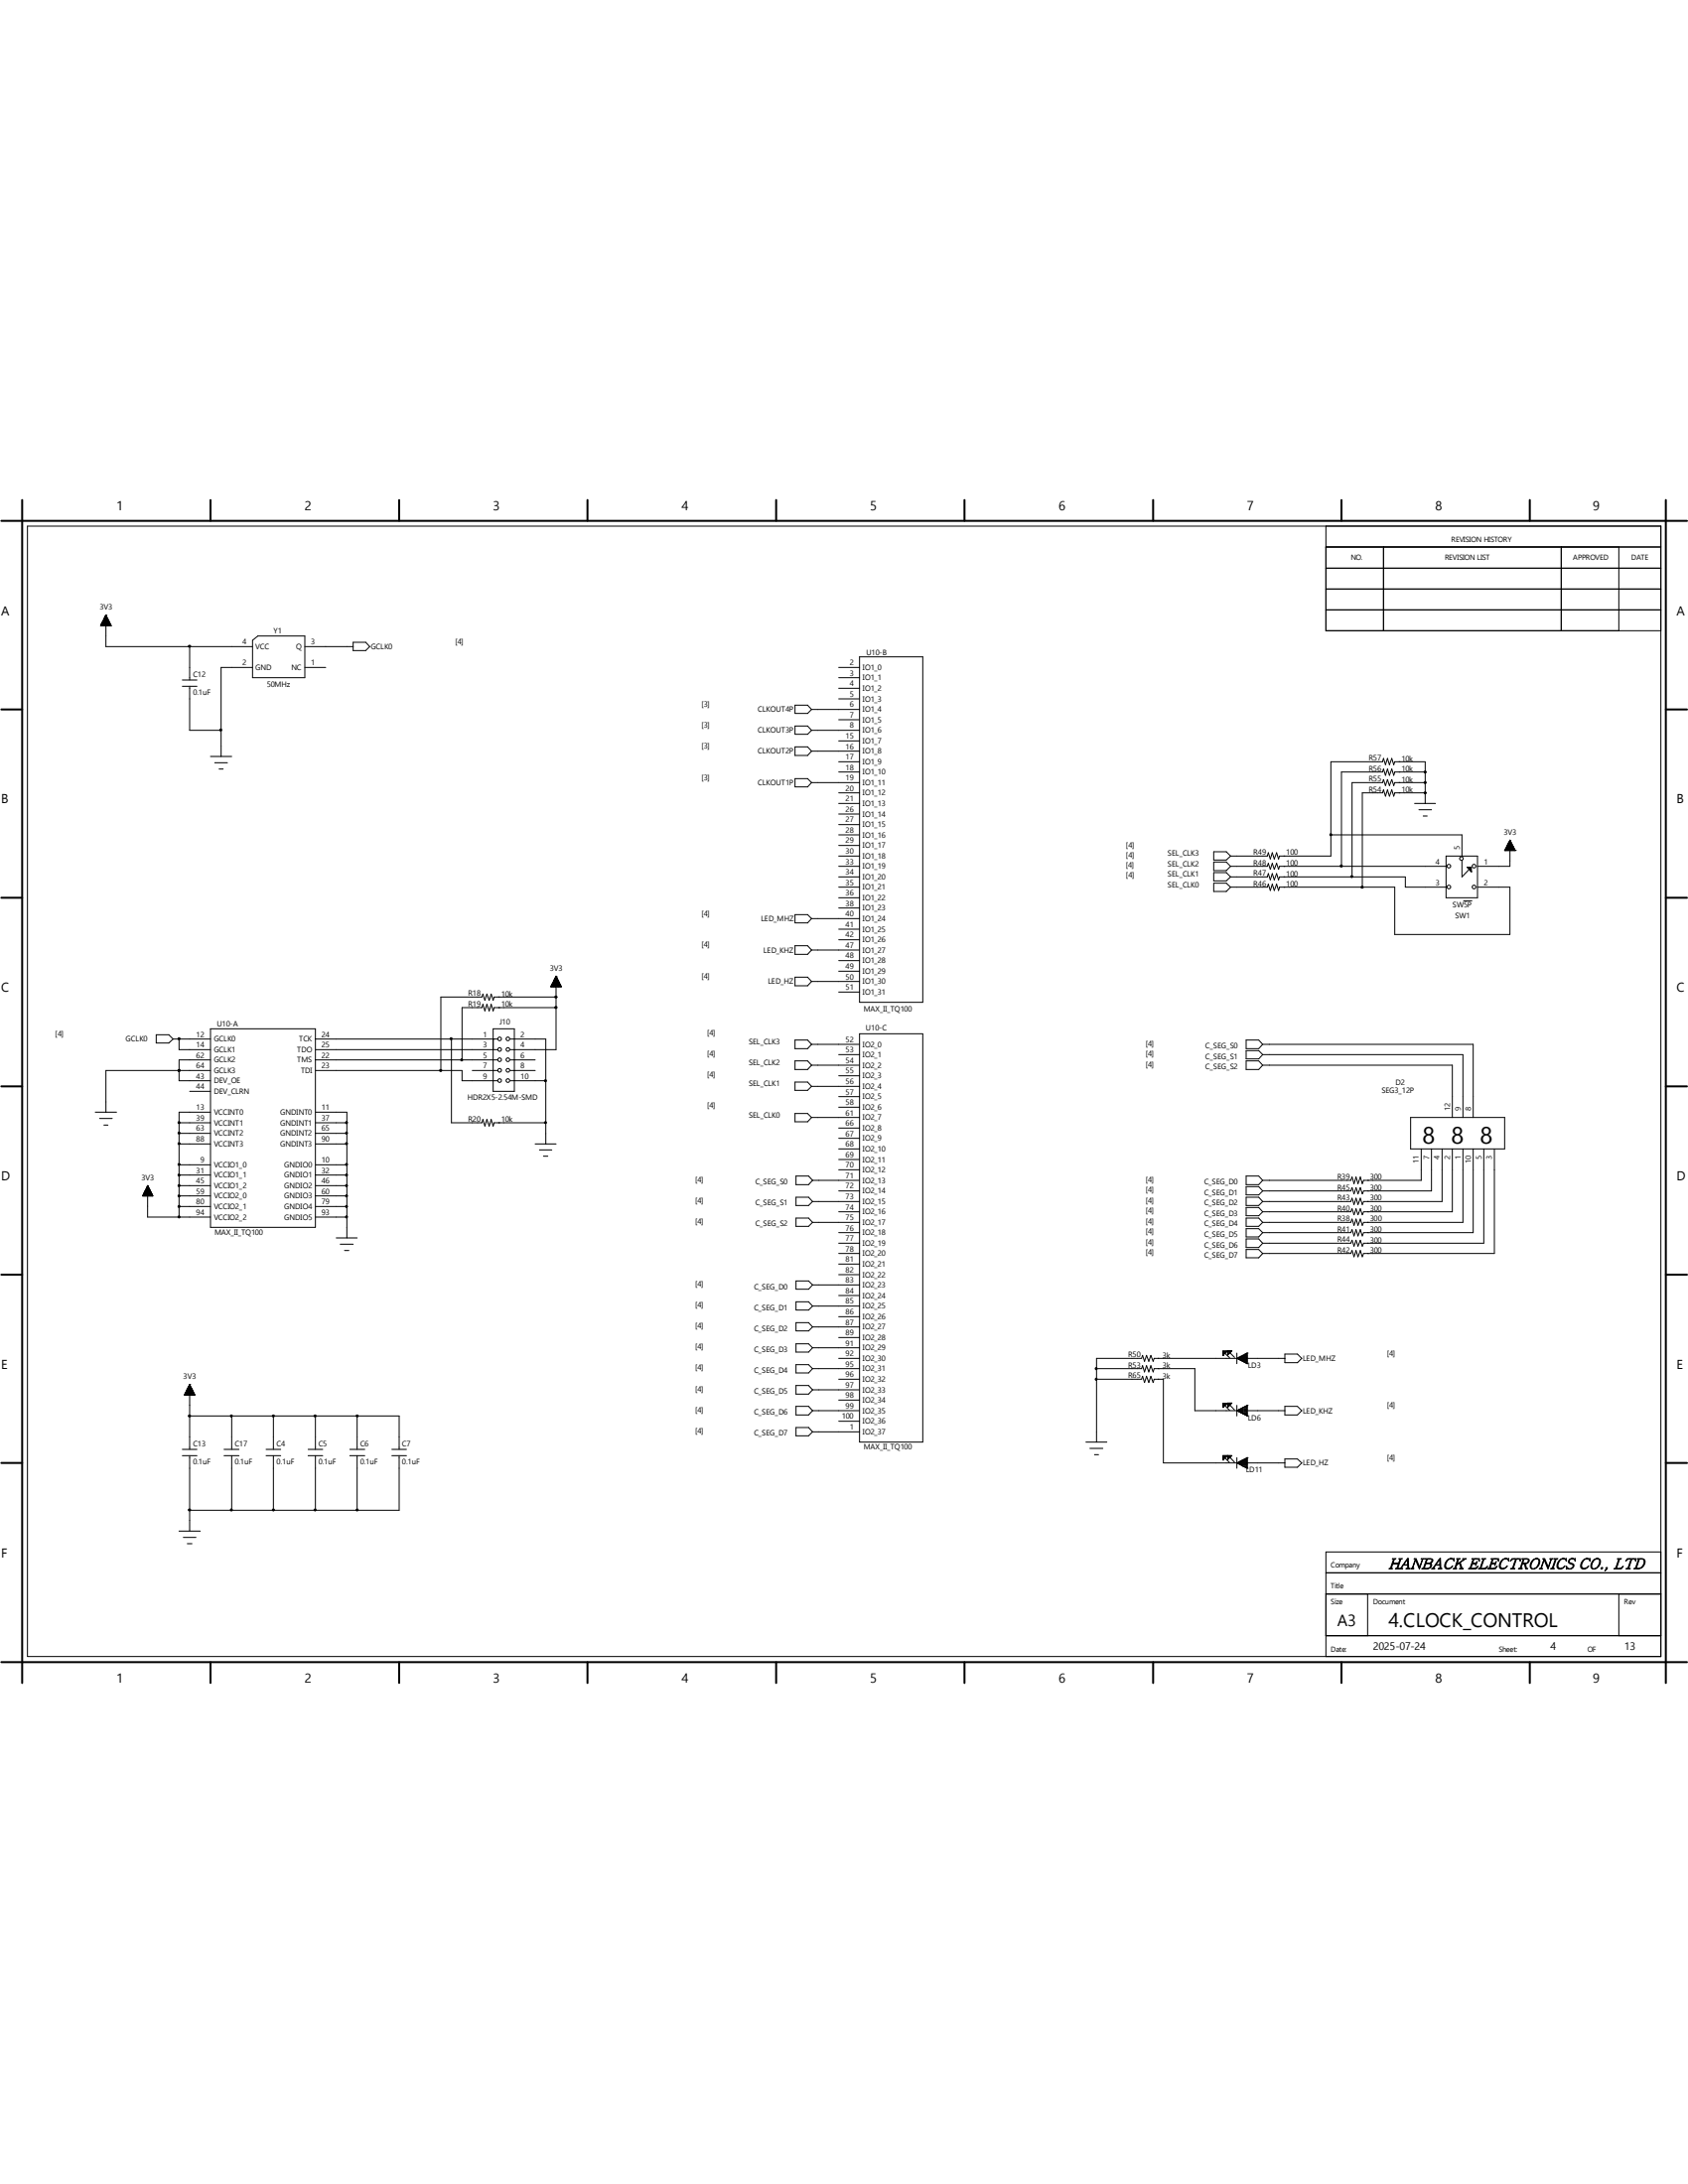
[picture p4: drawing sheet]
<svg xmlns="http://www.w3.org/2000/svg" width="216mm" height="279mm" viewBox="0 0 216 279" stroke-linecap="round" stroke-linejoin="round" font-family="sans-serif">
<g fill="none" stroke="#000" stroke-width=".25">
<path d="M.2 66.6h215.6M2.8 64v151.3M26.9 64v2.6M51.1 64v2.6M75.1 64v2.6M99.3 64v2.6M123.4 64v2.6M147.5 64v2.6M171.6 64v2.6M195.7 64v2.6M213.1 64v151.3M.2 90.8h2.6"/>
<path d="M213.1 90.8h2.7M.2 114.9h2.6M213.1 114.9h2.7M.2 139h2.6M213.1 139h2.7M.2 163.1h2.6M213.1 163.1h2.7M.2 187.2h2.6M213.1 187.2h2.7M.2 212.6h215.6M26.9 212.6v2.7M51.1 212.6v2.7"/>
<path d="M75.1 212.6v2.7M99.3 212.6v2.7M123.4 212.6v2.7M147.5 212.6v2.7M171.6 212.6v2.7M195.7 212.6v2.7"/>
</g>
<g fill="none" stroke="#000" stroke-width=".13">
<path d="M3.5 67.3h208.9v144.6h-208.9zM12.9 79.9h1.2M13 79.8h1.1M13 79.8h1.1v.3M13 79.7v.4M13 79.7h1.1M13 79.7h1v.4M13 79.6v.5M13.1 79.6h.9M13.1 79.5h.8M13.2 79.5h.7v.6M13.2 79.4v.7"/>
<path d="M13.2 79.4h.7M13.3 79.3h.6v.8M13.3 79.2h.5v.9M13.3 79.1h.5v1M13.3 79.1v1M13.4 79.1h.4M13.4 79h.3v1.1M13.4 79v1.1M13.4 79h.3M13.4 78.9h.2v1.2M13.4 78.8v1.3M13.5 78.8h.1"/>
<path d="M13.5 78.8h.1v1.3M13.5 78.7h.1M13.5 78.7v4h18.8M13.5 78.7l.7 1.4h-1.3zM13.5 78.7v1.4M13.8 79.2h-.5v.9M13.8 79.3h-.5v.8M169.6 67.3v13.4h42.8M169.6 70h42.8M169.6 78h42.8M169.6 75.4h42.8M169.6 72.7h42.8"/>
<path d="M177 70v10.7M199.7 70v10.7M207.1 70v10.7M12.9 80.1v-.1h1.3v.1M13 80.1v-.3h1.1v.3M13.1 80.1v-.6h.9v.6M23.3 87h1.9M23.3 87.8h1.9M24.3 87.8v5.6h4M24.3 82.7v4.3M26.9 96.8h2.7M27.5 97.6h1.6"/>
<path d="M28 98.4h.5M32.3 85.4h-4v11.4M32.3 81.9l.7-.5h6v5.3h-6.7zM39 85.4h2.7M39 82.7h6.2M45.2 82.2h1.6l.5 .5-.5 .5h-1.6zM101.7 90.2h1.6l.5 .6-.5 .5h-1.6zM101.7 92.9h1.6l.5 .5-.5 .5h-1.6zM101.7 95.5h1.6l.5 .6-.5 .5h-1.6zM101.7 99.6h1.6l.5 .5-.5 .6h-1.6zM103.8 90.8h6.1M103.8 93.4h6.1"/>
<path d="M103.8 96.1h6.1M107.3 85.4h2.6M107.3 86.7h2.6M107.3 88.1h2.6M107.3 89.4h2.6M107.3 92.1h2.6M107.3 94.8h2.6M107.3 97.5h2.6M107.3 98.8h2.6M109.9 84h8.1v44.2h-8.1zM182.3 98.8h-3.9l-.1 .4-.3-.8-.3 .8-.2-.8-.3 .8-.2-.8-.2 .4h-5.2v12M101.7 117h1.6l.5 .5-.5 .6h-1.6z"/>
<path d="M103.8 100.1h6.1M103.8 117.5h6.1M107.3 114.9h2.6M107.3 109.5h2.6M107.3 110.8h2.6M107.3 113.5h2.6M107.3 101.4h2.6M107.3 102.8h2.6M107.3 104.1h2.6M107.3 105.5h2.6M107.3 106.8h2.6M107.3 108.2h2.6"/>
<path d="M107.3 112.2h2.6M107.3 116.2h2.6M107.3 118.9h2.6M155.2 110.3h1.6l.6 .5-.6 .6h-1.6zM155.2 113h1.6l.6 .5-.6 .5h-1.6zM155.2 109h1.6l.6 .5-.6 .5h-1.6zM155.2 111.6h1.6l.6 .6-.6 .5h-1.6zM157.4 110.8h4.7l.1-.4 .3 .8 .2-.8 .3 .8 .3-.8 .2 .8 .2-.4h21.3M157.4 113.5h4.7l.1-.4 .3 .8 .2-.8 .3 .8 .3-.8 .2 .8 .2-.4h14.7v6h14.7v-6h-4.1M157.4 112.2h4.7l.1-.4 .3 .8 .2-.8 .3 .8 .3-.8 .2 .8 .2-.4h16v1.3h5.3M170.2 106.8h16.8v2.7M180.9 102.8h2.7"/>
<path d="M181.5 103.6h1.6M182 104.4h.5M182.3 101.4h.1M182.3 102.8v-5.3h-3.9l-.1 .3-.3-.8-.3 .8-.2-.8-.3 .8-.2-.8-.2 .5h-6.6v12h-6.5l-.2 .4-.2-.8-.3 .8-.3-.8-.2 .8-.3-.8-.1 .4h-4.7M182.3 100.1h-3.9l-.1 .4-.3-.8-.3 .8-.2-.8-.3 .8-.2-.8-.2 .4h-3.9v12.1M182.3 101.4h-3.9l-.1 .5-.3-.9-.3 .9-.2-.9-.3 .9-.2-.9-.2 .4h-2.6v12.1M185 109.5h4v5.4h-4zM187 110.2v2l1.2-1.2M187.2 115.2h1.1M187.7 111h.1M187.7 111h.5M187.7 111l.5 .5"/>
<path d="M187.8 111v.1h.4M187.9 111v.2h.3M188 111v.4h.2M188.2 111.5h.1M188.2 111v.5M192.4 108.8h.1M192.4 108.8h1.4M192.5 108.8h1.3M192.5 108.7v.1M192.6 108.7h1.1M192.6 108.6h1.1v.2M192.6 108.6v.2"/>
<path d="M192.6 108.6h1.1M192.6 108.5h1M192.6 108.5v.3M192.7 108.5h.9v.3M192.7 108.4h.9M192.7 108.8v-.4h.9v.4M192.7 108.3h.8v.5M192.8 108.2h.7M192.8 108.2v.6M192.8 108.2h.7v.6M192.8 108.1h.6M192.8 108v.8"/>
<path d="M192.9 108h.5M192.9 108h.5v.8M192.9 107.9v.9M192.9 107.9h.4M193 107.9h.3v.9M193 107.8h.3M193 107.8v1M193 107.7v1.1M193 107.7h.3v1.1M193.1 107.7h.1v1.1M193.1 107.5h.1M193.1 107.5v3.3h-4.1"/>
<path d="M193.1 107.5l-.7 1.3M193.1 107.5l.7 1.3M193.1 107.6h.1M193.2 107.5v1.3M193.2 107.6h-.1v1.2M193.4 108.1v.7M193.5 108.2h-.8v.6M193.8 108.7v.1M193.8 108.8h.1M20 132.4h1.6l.5 .5-.5 .5h-1.6zM22.1 132.9h4.8M22.9 136.9h.1"/>
<path d="M22.9 132.9h.1M22.9 132.9v1.4h4M24.3 139.6h2.6M26.9 131.6h13.4v25.4h-13.4zM26.9 135.6h-4v2.7h4M26.9 136.9h-13.4v5.4M40.3 132.9h23.3M40.3 134.3h23.3M40.3 135.6h23.3M40.3 136.9h18.8v1.4h4.5M57.7 132.9v10.7h3.9l.2-.4 .2 .9 .3-.9 .3 .9 .2-.9 .3 .9 .1-.5h6.6M60.4 136.9h3.2"/>
<path d="M63.1 132.9h.1M63.1 131.6h2.7v8h-2.7zM65.2 132.9h4.6v13.4M65.2 135.6h3.3M65.2 136.9h3.3M65.2 138.3h4.6M70.5 126.2h1.3M70.5 126.2h.1M70.5 126.1h1.2M70.5 126v.2M70.6 126h1.1M70.6 125.9v.3"/>
<path d="M70.6 125.9h1M70.7 125.9h.9M70.7 125.8h.8v.4M70.7 125.7v.5M70.7 125.7h.8M70.8 125.7h.7M70.8 125.6h.7M70.8 125.5h.6M70.8 125.5v.7M70.9 125.4h.5v.8M70.9 125.4v.8M70.9 125.4h.5"/>
<path d="M70.9 125.3h.4M70.9 125.3v.9M71 125.3h.3v.9M71 125.3h.3M71 125.2v1M71 125.2h.3M71 125.1h.2M71.1 125h.1v1.2M71.1 125h.1M71.1 124.9v1.3M71.1 124.9h.1M71.1 127.6h.1"/>
<path d="M71.1 128.9h-7.9l-.1 .4-.3-.8-.2 .8-.3-.8-.3 .8-.2-.8-.2 .4h-2.5v6.7M71.1 124.9v9.4h-5.9M71.1 127.6h-7.9l-.1 .4-.3-.8-.2 .8-.3-.8-.3 .8-.2-.8-.2 .4h-5.2v9.3M71.1 124.9l-.7 1.3h1.4M71.1 124.9l.7 1.3M71.2 125.1h-.2v1.1M71.2 125.1v1.1M71.3 125.2v1M71.5 125.6h-.7v.6M71.5 125.5v.7M71.5 125.6v.6M71.6 125.8h-.9v.4"/>
<path d="M71.6 125.9v.3M71.7 125.9v.3M71.7 126.1v.1M101.7 135.7h1.6l.5 .6-.5 .5h-1.6zM101.7 133.1h1.6l.5 .5-.5 .6h-1.6zM101.7 125h1.6l.5 .6-.5 .5h-1.6zM101.7 121h1.6l.5 .5-.5 .6h-1.6zM101.7 138.4h1.6l.5 .6-.5 .5h-1.6zM103.8 121.5h6.1M103.8 125.6h6.1M103.8 133.6h6.1M103.8 136.3h6.1"/>
<path d="M103.8 139h6.1M107.3 120.2h2.6M107.3 122.9h2.6M107.3 124.2h2.6M107.3 126.9h2.6M107.3 134.9h2.6M107.3 137.6h2.6M109.9 132.2h8.1v52.3h-8.1zM159.4 133.1h1.6l.5 .5-.5 .6h-1.6zM159.4 134.4h1.6l.5 .5-.5 .6h-1.6zM159.4 135.7h1.6l.5 .6-.5 .5h-1.6zM161.5 134.9h25.6v8.1"/>
<path d="M161.5 136.3h24.3v6.7M161.5 133.6h26.9v9.4M12.2 142.3h2.7M12.7 143.1h1.7M13.3 143.9h.5M18.2 153h.1M18.3 153h1.2M18.3 152.9h1.2v.1M18.4 152.8h1M18.4 152.7h1M18.4 152.6v.4M18.5 152.6h.8"/>
<path d="M18.5 152.5v.5M18.5 152.5h.8M18.5 152.4h.8v.6M18.5 152.4v.6M18.5 152.4h.8M18.6 152.4h.6M18.6 152.3v.7M18.6 152.3h.6v.7M18.6 152.2h.6v.8M18.6 152.2v.8M18.7 152.2h.4M18.7 152.1h.4v.9"/>
<path d="M18.8 152h.2M18.8 151.9v1.1M18.8 151.9h.2M18.8 151.8v1.2M18.8 151.8h.2v1.2M18.8 151.8h.2M18.8 151.7v1.3M18.9 151.7h.1M18.9 151.7l.7 1.3h-1.4M18.9 151.7v4h8M18.9 151.7l-.7 1.3M18.9 151.8h.1"/>
<path d="M19 151.9v1.1M19 152v1M19.1 152.1h-.4v.9M19.3 152.5v.5M19.4 152.7h-1v.3M19.4 152.7v.3M19.5 152.8h-1.2v.2M22.9 143.6h4M22.9 145h4M22.9 146.3h4M22.9 149h4M22.9 150.3h4"/>
<path d="M22.9 151.7h4M22.9 153h4M22.9 154.3h4M26.9 142.3h-4v13.4M40.3 143.6h4.1M40.3 142.3h4.1v16.1M40.3 145h4.1M40.3 146.3h4.1M40.3 149h4.1M40.3 150.3h4.1M40.3 151.7h4.1M40.3 153h4.1"/>
<path d="M40.3 154.3h4.1M40.3 155.7h4.1M43 158.4h2.7M43.5 159.2h1.7M44.1 160h.5M68.5 146.3h2.6M69 147.1h1.6M69.5 147.9h.6M101.7 142.5h1.6l.5 .5-.5 .5h-1.6zM101.8 150.5h1.6l.5 .5-.5 .6h-1.6zM101.8 153.2h1.6l.5 .5-.5 .5h-1.6zM101.8 155.8h1.6l.5 .6-.5 .5h-1.6z"/>
<path d="M103.8 143h6.1M103.9 151h6M103.9 153.7h6M103.9 156.4h6M107.3 147h2.6M107.3 140.3h2.6M107.3 141.6h2.6M107.3 144.3h2.6M107.3 145.6h2.6M107.3 148.3h2.6M107.3 149.6h2.6M107.3 152.4h2.6"/>
<path d="M107.3 155h2.6M107.3 157.7h2.6M107.3 159h2.6M159.4 150.5h1.6l.5 .5-.5 .6h-1.6zM159.4 151.8h1.6l.5 .6-.5 .5h-1.6zM159.4 153.2h1.6l.5 .5-.5 .5h-1.6zM159.4 154.5h1.6l.5 .5-.5 .5h-1.6zM159.4 155.8h1.6l.5 .6-.5 .5h-1.6zM159.4 157.2h1.6l.5 .5-.5 .5h-1.6zM159.4 158.5h1.6l.5 .5-.5 .6h-1.6zM159.4 159.9h1.6l.5 .5-.5 .5h-1.6zM180.4 143h12v4h-12z"/>
<path d="M181.8 147v4h-7.4l-.2 .4-.2-.8-.3 .8-.3-.8-.2 .8-.3-.8-.1 .4h-11.3M183.1 147v5.4h-8.7l-.2 .3-.2-.8-.3 .8-.3-.8-.2 .8-.3-.8-.1 .5h-11.3M184.4 147v6.7h-10l-.2 .4-.2-.8-.3 .8-.3-.8-.2 .8-.3-.8-.1 .4h-11.3M185.8 147v8h-11.4l-.2 .4-.2-.8-.3 .8-.3-.8-.2 .8-.3-.8-.1 .4h-11.3M187.1 147v9.4h-12.7l-.2 .4-.2-.8-.3 .8-.3-.8-.2 .8-.3-.8-.1 .4h-11.3M188.4 147v10.7h-14l-.2 .4-.2-.8-.3 .8-.3-.8-.2 .8-.3-.8-.1 .4h-11.3M189.8 147v12h-15.4l-.2 .4-.2-.7-.3 .7-.3-.7-.2 .7-.3-.7-.1 .3h-11.3M191.1 147v13.4h-16.7l-.2 .4-.2-.8-.3 .8-.3-.8-.2 .8-.3-.8-.1 .4h-11.3M23.6 178.4h1.3M23.6 178.4v.1M23.7 178.4h1.1M23.7 178.3v.2"/>
<path d="M23.7 178.3h1.1M23.7 178.2h1.1v.3M23.7 178.1v.4M23.7 178.1h1.1M23.8 178.1h.9v.4M23.8 178h.9M23.8 178.5v-.5h.9v.5M23.9 177.9h.7v.6M23.9 177.8v.7M23.9 177.8h.7M23.9 177.7v.8M24 177.8h.6"/>
<path d="M24 177.7h.6M24 177.6v.9M24 177.6h.5M24 177.5v1M24.1 177.5h.3M24.1 177.5h.3v1M24.1 177.4v1.1M24.1 177.4h.3M24.2 177.4h.1M24.2 177.3h.1v1.2M24.2 177.3v1.2M24.2 177.2h.1v1.3"/>
<path d="M24.2 177.2h.1M24.2 177.2v1.3M24.3 177.1h.1M24.3 177.1v8.3M24.3 177.1l.6 1.4h-1.3zM24.5 177.5v1M24.6 177.6v.9M24.6 177.8v.7M24.7 178.1h-.9v.4M24.8 178.3v.2M24.9 178.4v.1M101.8 171.9h1.6l.5 .5-.5 .6h-1.6z"/>
<path d="M101.8 179.9h1.6l.5 .6-.5 .5h-1.6zM101.8 177.2h1.6l.5 .6-.5 .6h-1.6zM101.8 163.9h1.6l.5 .5-.5 .5h-1.6zM101.8 166.5h1.6l.5 .6-.5 .5h-1.6zM101.8 169.2h1.6l.5 .6-.5 .5h-1.6zM101.8 174.6h1.6l.5 .5-.5 .5h-1.6zM103.9 164.4h6M103.9 167.1h6M103.9 169.8h6M103.9 172.4h6M103.9 175.1h6M103.9 177.8h6"/>
<path d="M107.3 160.4h2.6M107.3 161.7h2.6M107.3 163.1h2.6M107.3 165.7h2.6M107.3 168.4h2.6M107.3 171.1h2.6M107.3 173.8h2.6M107.3 176.4h2.6M107.3 179.1h2.6M140.3 175.1h5.7l.1-.4 .3 .8 .2-.8 .3 .8 .3-.8 .3 .8 .1-.4h5.2v5.4h11.5M140.3 176.4h5.7l.1-.3 .3 .8 .2-.8 .3 .8 .3-.8 .3 .8 .1-.5h1.2v10.8h15.5M156.4 173.4h.1"/>
<path d="M156.5 172.8v.4h-.1M156.5 179.5v.4h-.1M156.6 173.1l.7 .6M156.6 179.7l.7 .7M156.7 172.8v.3h-.3M156.7 179.5v.3h-.3M156.8 172.8v.2h-.4M156.8 179.5v.2h-.4M157 172.8h.1M157 179.5h.1M157 172.8h-.6v.6M157 179.5h-.6v.5"/>
<path d="M157 172.8l-.6 .6M157 179.5l-.6 .5M157 173.2h.1M157 172.8h.6l-.6 .6zM157 179.5h.6l-.6 .5zM157 173.1h.3M157 173h.4M157 172.8h.5M157 179.9h.1M157 179.8h.3M157 179.7h.4M157.1 172.8v.5"/>
<path d="M157.1 179.5v.5M157.3 172.8v.3M157.3 179.5v.3M157.3 173l.6 .7M157.3 179.7l.6 .7M157.4 172.8v.2M157.4 179.5v.2M157.5 172.8v.1M157.5 179.5h-.5M158.2 173.8h.1M158.2 173.1v1.4M158.2 179.8v1.3"/>
<path d="M158.2 173.8l1.3 .7M158.3 173.7v.2M158.4 173.7h1.1M158.5 173.7v.2h1M158.6 173.6v.4M158.8 173.4v.7M159.1 173.3v1M159.4 173.1v1.3M159.4 179.9v1.2M159.5 174.5h.1M159.5 173.1h.1M159.5 179.8h.1"/>
<path d="M159.5 173.1v1.4M159.5 179.8v1.3M159.5 173.1l-1.3 .7M159.5 173.2h-.2v1.1h.2M159.5 173.4h-.5v.8h.5M159.5 173.5h-.8v.5h.8M159.5 179.9h-.2v1.1h.2M159.5 179.8l-1.3 .7M164.3 173.8h-16.7l-.1 .4-.3-.8-.3 .8-.3-.8-.2 .8-.3-.8-.1 .4h-5.7v10.7M164.3 173.2h1.6l.6 .6-.6 .5h-1.6zM164.3 179.9h1.6l.6 .6-.6 .5h-1.6zM22.9 195.9h2.7"/>
<path d="M23.3 185.4h1.9M23.3 186.2h1.9M23.5 196.7h1.6M24 197.5h.6M24.3 186.2v9.7M24.3 181.1h26.8v4.3M28.7 185.4h1.9M28.7 186.2h1.9M29.6 181.1v4.3M29.6 186.2v7M34 185.4h1.9M34 186.2h1.9"/>
<path d="M35 181.1v4.3M35 186.2v7M39.4 185.4h1.9M39.4 186.2h1.9M40.3 181.1v4.3M40.3 186.2v7M44.7 185.4h2M44.7 186.2h2M45.7 181.1v4.3M45.7 186.2v7M50.1 185.4h1.9M50.1 186.2h1.9"/>
<path d="M51.1 186.2v7h-26.8M101.8 182.6h1.6l.5 .6-.5 .5h-1.6zM103.9 180.5h6M103.9 183.2h6M107.3 181.8h2.6M138.9 184.5h2.7M139.4 185.3h1.7M140 186.1h.5M156.4 180h.1M156.4 186.8h.1M156.5 186.2v.4h-.1M156.6 186.4l.7 .7"/>
<path d="M156.7 186.2v.3h-.3M156.8 186.2v.2h-.4M157 186.2h.1M157 186.2h-.6v.6M157 186.2l-.6 .6M157 186.2h.6l-.6 .5zM157 186.6h.1M157 186.5h.3M157 186.4h.4M157.1 186.2v.4M157.3 186.2v.3M157.3 186.4l.6 .7"/>
<path d="M157.4 186.2v.2M157.5 186.2v.1M158.2 180.5h.1M158.2 187.2h.1M158.2 186.5v1.3M158.2 180.5l1.3 .6M158.2 187.2l1.3 .6M158.3 180.4v.2M158.3 187.1v.1M158.4 180.3h1.1M158.4 187h1.1M158.5 180.3v.3h1"/>
<path d="M158.5 187v.3h1M158.6 180.3v.4M158.6 186.9v.5M158.8 180.1v.7M158.8 186.8v.7M159.1 180v.9M159.1 186.7v1M159.4 186.6v1.2M159.5 181.1h.1M159.5 187.8h.1M159.5 186.5h.1M159.5 186.5v1.3"/>
<path d="M159.5 180.2h-.8v.6h.8M159.5 186.9h-.8v.5h.8M159.5 180h-.5v.9h.5M159.5 186.8h-.5v.8h.5M159.5 186.6h-.2v1.1h.2M159.5 186.5l-1.3 .7M164.3 186.6h1.6l.6 .6-.6 .5h-1.6zM212.4 198.5h-42.8v13.4M169.6 209.3h42.8M169.6 203.9h42.8M169.6 201.2h42.8M174.9 203.9v5.4"/>
<path d="M207.1 203.9v5.4"/>
<circle cx="185.3" cy="110.8" r=".23"/>
<circle cx="185.3" cy="113.5" r=".23"/>
<circle cx="186.9" cy="109.8" r=".23"/>
<circle cx="188.5" cy="110.8" r=".23"/>
<circle cx="188.5" cy="113.5" r=".23"/>
<circle cx="63.9" cy="135.6" r=".23"/>
<circle cx="63.9" cy="132.9" r=".23"/>
<circle cx="63.9" cy="138.2" r=".23"/>
<circle cx="63.9" cy="134.3" r=".23"/>
<circle cx="63.9" cy="136.9" r=".23"/>
<circle cx="65" cy="135.6" r=".23"/>
<circle cx="65" cy="136.9" r=".23"/>
<circle cx="65" cy="134.3" r=".23"/>
<circle cx="65" cy="138.2" r=".23"/>
<circle cx="65" cy="132.9" r=".23"/>
</g>
<g fill="#000" stroke="#000" stroke-width=".13">
<path d="M24.1 82.6h.2v.2h-.2z" fill-rule="evenodd"/>
<path d="M171.5 110.7h.2v.2h-.2z" fill-rule="evenodd"/>
<path d="M174.1 113.4h.2v.2h-.2z" fill-rule="evenodd"/>
<path d="M56.3 136.9h.2v.1h-.2z" fill-rule="evenodd"/>
<path d="M71 128.8h.2v.2h-.2z" fill-rule="evenodd"/>
<path d="M71 127.5h.2v.1h-.2z" fill-rule="evenodd"/>
<path d="M24.1 193.1h.2v.2h-.2z" fill-rule="evenodd"/>
<path d="M24.1 181.1h.2v.1h-.2z" fill-rule="evenodd"/>
<circle cx="28.2" cy="93.4" r=".13"/>
<circle cx="182.3" cy="98.8" r=".13"/>
<circle cx="170.2" cy="106.8" r=".13"/>
<circle cx="172.9" cy="112.1" r=".13"/>
<circle cx="182.3" cy="100.1" r=".13"/>
<circle cx="182.3" cy="101.4" r=".13"/>
<circle cx="22.9" cy="136.9" r=".13"/>
<circle cx="22.9" cy="132.9" r=".13"/>
<circle cx="57.7" cy="132.9" r=".13"/>
<circle cx="59.1" cy="135.6" r=".13"/>
<circle cx="69.8" cy="138.3" r=".13"/>
<circle cx="22.9" cy="153" r=".13"/>
<circle cx="22.9" cy="149" r=".13"/>
<circle cx="22.9" cy="146.3" r=".13"/>
<circle cx="22.9" cy="151.7" r=".13"/>
<circle cx="22.9" cy="150.3" r=".13"/>
<circle cx="22.9" cy="143.6" r=".13"/>
<circle cx="22.9" cy="154.3" r=".13"/>
<circle cx="22.9" cy="144.9" r=".13"/>
<circle cx="22.9" cy="155.7" r=".13"/>
<circle cx="44.3" cy="153" r=".13"/>
<circle cx="44.3" cy="150.3" r=".13"/>
<circle cx="44.3" cy="149" r=".13"/>
<circle cx="44.3" cy="144.9" r=".13"/>
<circle cx="44.3" cy="143.6" r=".13"/>
<circle cx="44.3" cy="154.3" r=".13"/>
<circle cx="44.3" cy="151.7" r=".13"/>
<circle cx="44.3" cy="146.3" r=".13"/>
<circle cx="44.3" cy="155.7" r=".13"/>
<circle cx="69.8" cy="143.6" r=".13"/>
<circle cx="140.2" cy="176.4" r=".13"/>
<circle cx="140.2" cy="175.1" r=".13"/>
<circle cx="29.6" cy="181.1" r=".13"/>
<circle cx="29.6" cy="193.2" r=".13"/>
<circle cx="35" cy="181.1" r=".13"/>
<circle cx="35" cy="193.2" r=".13"/>
<circle cx="40.3" cy="181.1" r=".13"/>
<circle cx="40.3" cy="193.2" r=".13"/>
<circle cx="45.7" cy="181.1" r=".13"/>
<circle cx="45.7" cy="193.2" r=".13"/>
</g>
<g font-size="3">
<text x="181.9" y="146.3">8</text>
<text x="185.6" y="146.3">8</text>
<text x="189.3" y="146.3">8</text>
</g>
<text font-size="2.5" x="177.6" y="208.2">4.CLOCK_CONTROL</text>
<text font-size="2.1" x="171" y="208">A3</text>
<text font-size="1.9" x="177.6" y="200.7">HANBACK ELECTRONICS CO., LTD</text>
<g font-size="1.7">
<text x="14.9" y="65.3">1</text>
<text x="39" y="65.3">2</text>
<text x="63.1" y="65.3">3</text>
<text x="87.2" y="65.3">4</text>
<text x="111.3" y="65.3">5</text>
<text x="135.4" y="65.3">6</text>
<text x="159.5" y="65.3">7</text>
<text x="183.6" y="65.3">8</text>
<text x="203.7" y="65.3">9</text>
<text x=".2" y="78.7">A</text>
<text x="214.4" y="78.7">A</text>
<text x=".2" y="102.8">B</text>
<text x="214.4" y="102.8">B</text>
<text x=".2" y="126.9">C</text>
<text x="214.4" y="126.9">C</text>
<text x=".2" y="151">D</text>
<text x="214.4" y="151">D</text>
<text x=".2" y="175.1">E</text>
<text x="214.4" y="175.1">E</text>
<text x=".2" y="199.2">F</text>
<text x="214.4" y="199.2">F</text>
<text x="14.9" y="215.3">1</text>
<text x="39" y="215.3">2</text>
<text x="63.1" y="215.3">3</text>
<text x="87.2" y="215.3">4</text>
<text x="111.3" y="215.3">5</text>
<text x="135.4" y="215.3">6</text>
<text x="159.5" y="215.3">7</text>
<text x="183.6" y="215.3">8</text>
<text x="203.7" y="215.3">9</text>
</g>
<g font-size="1.4">
<text x="175.6" y="211.1">2025-07-24</text>
<text x="198.3" y="211.1">4</text>
<text x="207.7" y="211.1">13</text>
</g>
<g font-size="1">
<text x="172.8" y="71.6">NO.</text>
<text x="184.8" y="71.6">REVISION LIST</text>
<text x="185.6" y="69.3">REVISION HISTORY</text>
<text x="201.2" y="71.6">APPROVED</text>
<text x="208.7" y="71.6">DATE</text>
<text x="12.7" y="78">3V3</text>
<text x="31" y="82.5">4</text>
<text x="32.7" y="83.1">VCC</text>
<text x="35" y="81">Y1</text>
<text x="37.8" y="83.1">Q</text>
<text x="39.8" y="82.5">3</text>
<text x="47.4" y="83.1">GCLK0</text>
<text x="58.2" y="82.4">[4]</text>
<text x="110.8" y="83.8">U10-B</text>
<text x="24.7" y="86.6">C12</text>
<text x="24.7" y="88.9">0.1uF</text>
<text x="31" y="85.1">2</text>
<text x="32.7" y="85.7">GND</text>
<text x="34.1" y="87.8">50MHz</text>
<text x="37.3" y="85.7">NC</text>
<text x="39.8" y="85.1">1</text>
<text x="108.7" y="85.1">2</text>
<text x="108.7" y="86.4">3</text>
<text x="108.7" y="87.8">4</text>
<text x="108.7" y="89.1">5</text>
<text x="110.4" y="85.7">IO1_0</text>
<text x="110.4" y="87">IO1_1</text>
<text x="110.4" y="88.4">IO1_2</text>
<text x="110.4" y="89.7">IO1_3</text>
<text x="89.7" y="93.1">[3]</text>
<text x="89.7" y="90.4">[3]</text>
<text x="89.7" y="95.8">[3]</text>
<text x="96.9" y="93.8">CLKOUT3P</text>
<text x="96.9" y="91.1">CLKOUT4P</text>
<text x="108.2" y="94.5">15</text>
<text x="108.2" y="95.8">16</text>
<text x="108.7" y="90.5">6</text>
<text x="108.7" y="91.8">7</text>
<text x="108.7" y="93.1">8</text>
<text x="110.4" y="91.1">IO1_4</text>
<text x="110.4" y="92.4">IO1_5</text>
<text x="110.4" y="93.8">IO1_6</text>
<text x="110.4" y="95.1">IO1_7</text>
<text x="89.7" y="99.8">[3]</text>
<text x="96.9" y="100.5">CLKOUT1P</text>
<text x="96.9" y="96.4">CLKOUT2P</text>
<text x="108.2" y="97.2">17</text>
<text x="108.2" y="98.5">18</text>
<text x="108.2" y="99.9">19</text>
<text x="108.2" y="101.2">20</text>
<text x="110.4" y="96.4">IO1_8</text>
<text x="110.4" y="97.8">IO1_9</text>
<text x="110.4" y="99.1">IO1_10</text>
<text x="110.4" y="100.5">IO1_11</text>
<text x="110.4" y="101.8">IO1_12</text>
<text x="175" y="97.3">R57</text>
<text x="175" y="98.6">R56</text>
<text x="175" y="100">R55</text>
<text x="175" y="101.3">R54</text>
<text x="179.2" y="97.4">10k</text>
<text x="179.2" y="98.7">10k</text>
<text x="179.2" y="100">10k</text>
<text x="179.2" y="101.4">10k</text>
<text x="108.2" y="102.5">21</text>
<text x="108.2" y="103.8">26</text>
<text x="108.2" y="105.2">27</text>
<text x="108.2" y="106.6">28</text>
<text x="108.2" y="107.9">29</text>
<text x="110.4" y="103.1">IO1_13</text>
<text x="110.4" y="104.5">IO1_14</text>
<text x="110.4" y="105.8">IO1_15</text>
<text x="110.4" y="107.1">IO1_16</text>
<text x="192.3" y="106.8">3V3</text>
<text x="108.2" y="109.2">30</text>
<text x="108.2" y="110.6">33</text>
<text x="108.2" y="111.9">34</text>
<text x="108.2" y="113.2">35</text>
<text x="110.4" y="108.5">IO1_17</text>
<text x="110.4" y="109.9">IO1_18</text>
<text x="110.4" y="111.2">IO1_19</text>
<text x="110.4" y="112.5">IO1_20</text>
<text x="110.4" y="113.8">IO1_21</text>
<text x="144" y="111">[4]</text>
<text x="144" y="112.3">[4]</text>
<text x="144" y="109.7">[4]</text>
<text x="144" y="108.4">[4]</text>
<text x="149.4" y="113.5">SEL_CLK0</text>
<text x="149.4" y="112.2">SEL_CLK1</text>
<text x="149.4" y="110.8">SEL_CLK2</text>
<text x="149.4" y="109.5">SEL_CLK3</text>
<text x="160.3" y="109.3">R49</text>
<text x="160.3" y="110.7">R48</text>
<text x="160.3" y="113.4">R46</text>
<text x="160.3" y="112.1">R47</text>
<text x="164.5" y="109.4">100</text>
<text x="164.5" y="110.7">100</text>
<text x="164.5" y="113.4">100</text>
<text x="164.5" y="112.1">100</text>
<text x="183.6" y="113.2">3</text>
<text x="183.6" y="110.6">4</text>
<text x="186.7" y="108.7" transform="rotate(-90 186.7 108.7)">5</text>
<text x="189.8" y="110.6">1</text>
<text x="189.8" y="113.2">2</text>
<text x="89.7" y="117.2">[4]</text>
<text x="97.3" y="117.9">LED_MHZ</text>
<text x="108.2" y="114.6">36</text>
<text x="108.2" y="115.9">38</text>
<text x="108.2" y="117.3">40</text>
<text x="108.2" y="118.6">41</text>
<text x="108.2" y="119.9">42</text>
<text x="110.4" y="115.2">IO1_22</text>
<text x="110.4" y="116.5">IO1_23</text>
<text x="110.4" y="117.9">IO1_24</text>
<text x="110.4" y="119.2">IO1_25</text>
<text x="185.8" y="116">SW5P</text>
<text x="186.1" y="117.5">SW1</text>
<text x="70.3" y="124.2">3V3</text>
<text x="89.7" y="121.2">[4]</text>
<text x="89.7" y="125.2">[4]</text>
<text x="97.7" y="121.9">LED_KHZ</text>
<text x="98.2" y="125.9">LED_HZ</text>
<text x="108.2" y="121.3">47</text>
<text x="108.2" y="122.6">48</text>
<text x="108.2" y="124">49</text>
<text x="108.2" y="125.3">50</text>
<text x="110.4" y="120.6">IO1_26</text>
<text x="110.4" y="121.9">IO1_27</text>
<text x="110.4" y="123.2">IO1_28</text>
<text x="110.4" y="124.6">IO1_29</text>
<text x="110.4" y="125.9">IO1_30</text>
<text x="27.7" y="131.3">U10-A</text>
<text x="59.9" y="128.8">R19</text>
<text x="59.9" y="127.4">R18</text>
<text x="63.9" y="131.1">J10</text>
<text x="64.1" y="128.8">10k</text>
<text x="64.1" y="127.5">10k</text>
<text x="108.2" y="126.7">51</text>
<text x="110.4" y="127.3">IO1_31</text>
<text x="110.4" y="129.4">MAX_II_TQ100</text>
<text x="110.7" y="131.9">U10-C</text>
<text x="7.1" y="132.6">[4]</text>
<text x="16.1" y="133.3">GCLK0</text>
<text x="25.1" y="132.7">12</text>
<text x="25.1" y="134">14</text>
<text x="25.1" y="135.3">62</text>
<text x="25.1" y="136.7">64</text>
<text x="27.3" y="133.3">GCLK0</text>
<text x="27.3" y="134.6">GCLK1</text>
<text x="27.3" y="135.9">GCLK2</text>
<text x="27.3" y="137.3">GCLK3</text>
<text x="38" y="135.9">TMS</text>
<text x="38" y="134.6">TDO</text>
<text x="38.3" y="133.3">TCK</text>
<text x="38.5" y="137.3">TDI</text>
<text x="41.1" y="136.7">23</text>
<text x="41.1" y="135.3">22</text>
<text x="41.1" y="132.7">24</text>
<text x="41.1" y="134">25</text>
<text x="61.8" y="132.7">1</text>
<text x="61.8" y="134">3</text>
<text x="61.8" y="135.3">5</text>
<text x="61.8" y="136.7">7</text>
<text x="66.6" y="132.7">2</text>
<text x="66.6" y="134">4</text>
<text x="66.6" y="135.3">6</text>
<text x="66.6" y="136.7">8</text>
<text x="90.4" y="137.8">[4]</text>
<text x="90.4" y="135.2">[4]</text>
<text x="90.4" y="132.5">[4]</text>
<text x="95.8" y="136.3">SEL_CLK2</text>
<text x="95.8" y="133.6">SEL_CLK3</text>
<text x="108.2" y="133.3">52</text>
<text x="108.2" y="134.7">53</text>
<text x="108.2" y="136">54</text>
<text x="108.2" y="137.3">55</text>
<text x="110.4" y="133.9">IO2_0</text>
<text x="110.4" y="135.3">IO2_1</text>
<text x="110.4" y="136.6">IO2_2</text>
<text x="110.4" y="138">IO2_3</text>
<text x="146.5" y="136.5">[4]</text>
<text x="146.5" y="135.1">[4]</text>
<text x="146.5" y="133.8">[4]</text>
<text x="154.2" y="136.8">C_SEG_S2</text>
<text x="154.2" y="135.5">C_SEG_S1</text>
<text x="154.2" y="134.2">C_SEG_S0</text>
<text x="25.1" y="138">43</text>
<text x="25.1" y="139.4">44</text>
<text x="25.1" y="142">13</text>
<text x="25.1" y="143.4">39</text>
<text x="27.3" y="138.6">DEV_OE</text>
<text x="27.3" y="140">DEV_CLRN</text>
<text x="27.3" y="142.6">VCCINT0</text>
<text x="27.3" y="144">VCCINT1</text>
<text x="35.9" y="142.6">GNDINT0</text>
<text x="35.9" y="144">GNDINT1</text>
<text x="41.1" y="142">11</text>
<text x="41.1" y="143.4">37</text>
<text x="59.8" y="140.8">HDR2X5-2.54M-SMD</text>
<text x="59.9" y="143.5">R20</text>
<text x="61.8" y="138">9</text>
<text x="64.1" y="143.6">10k</text>
<text x="66.6" y="138">10</text>
<text x="90.4" y="141.8">[4]</text>
<text x="95.8" y="143">SEL_CLK0</text>
<text x="95.8" y="139">SEL_CLK1</text>
<text x="108.2" y="138.7">56</text>
<text x="108.2" y="140">57</text>
<text x="108.2" y="141.4">58</text>
<text x="108.2" y="142.7">61</text>
<text x="110.4" y="139.3">IO2_4</text>
<text x="110.4" y="140.6">IO2_5</text>
<text x="110.4" y="142">IO2_6</text>
<text x="110.4" y="143.3">IO2_7</text>
<text x="176.7" y="139.8">SEG3_12P</text>
<text x="178.5" y="138.8">D2</text>
<text x="185.5" y="142.2" transform="rotate(-90 185.5 142.2)">12</text>
<text x="186.9" y="142.2" transform="rotate(-90 186.9 142.2)">9</text>
<text x="188.2" y="142.2" transform="rotate(-90 188.2 142.2)">8</text>
<text x="25.1" y="144.7">63</text>
<text x="25.1" y="146">88</text>
<text x="25.6" y="148.8">9</text>
<text x="27.3" y="145.3">VCCINT2</text>
<text x="27.3" y="146.7">VCCINT3</text>
<text x="27.3" y="149.4">VCCIO1_0</text>
<text x="35.9" y="145.3">GNDINT2</text>
<text x="35.9" y="146.7">GNDINT3</text>
<text x="36.4" y="149.4">GNDIO0</text>
<text x="41.1" y="144.7">65</text>
<text x="41.1" y="146">90</text>
<text x="41.1" y="148.8">10</text>
<text x="108.2" y="144.1">66</text>
<text x="108.2" y="145.4">67</text>
<text x="108.2" y="146.7">68</text>
<text x="108.2" y="148">69</text>
<text x="108.2" y="149.4">70</text>
<text x="110.4" y="144.7">IO2_8</text>
<text x="110.4" y="146">IO2_9</text>
<text x="110.4" y="147.3">IO2_10</text>
<text x="110.4" y="148.7">IO2_11</text>
<text x="110.4" y="150">IO2_12</text>
<text x="181.5" y="148.9" transform="rotate(-90 181.5 148.9)">11</text>
<text x="182.8" y="148.3" transform="rotate(-90 182.8 148.3)">7</text>
<text x="184.1" y="148.3" transform="rotate(-90 184.1 148.3)">4</text>
<text x="185.5" y="148.3" transform="rotate(-90 185.5 148.3)">2</text>
<text x="186.9" y="148.3" transform="rotate(-90 186.9 148.3)">1</text>
<text x="188.2" y="148.9" transform="rotate(-90 188.2 148.9)">10</text>
<text x="189.5" y="148.3" transform="rotate(-90 189.5 148.3)">5</text>
<text x="190.8" y="148.3" transform="rotate(-90 190.8 148.3)">3</text>
<text x="18.1" y="151">3V3</text>
<text x="25.1" y="150.1">31</text>
<text x="25.1" y="151.4">45</text>
<text x="25.1" y="152.7">59</text>
<text x="25.1" y="154.1">80</text>
<text x="25.1" y="155.4">94</text>
<text x="27.3" y="150.7">VCCIO1_1</text>
<text x="27.3" y="152">VCCIO1_2</text>
<text x="27.3" y="153.3">VCCIO2_0</text>
<text x="27.3" y="154.7">VCCIO2_1</text>
<text x="36.4" y="150.7">GNDIO1</text>
<text x="36.4" y="152">GNDIO2</text>
<text x="36.4" y="153.3">GNDIO3</text>
<text x="36.4" y="154.7">GNDIO4</text>
<text x="41.1" y="150.1">32</text>
<text x="41.1" y="151.4">46</text>
<text x="41.1" y="152.7">60</text>
<text x="41.1" y="154.1">79</text>
<text x="41.1" y="155.4">93</text>
<text x="88.9" y="153.9">[4]</text>
<text x="88.9" y="151.2">[4]</text>
<text x="96.6" y="154.2">C_SEG_S1</text>
<text x="96.6" y="151.6">C_SEG_S0</text>
<text x="108.2" y="150.7">71</text>
<text x="108.2" y="152.1">72</text>
<text x="108.2" y="153.4">73</text>
<text x="108.2" y="154.8">74</text>
<text x="110.4" y="151.3">IO2_13</text>
<text x="110.4" y="152.7">IO2_14</text>
<text x="110.4" y="154.1">IO2_15</text>
<text x="110.4" y="155.4">IO2_16</text>
<text x="146.5" y="151.2">[4]</text>
<text x="146.5" y="152.6">[4]</text>
<text x="146.5" y="153.9">[4]</text>
<text x="146.5" y="155.2">[4]</text>
<text x="154" y="151.6">C_SEG_D0</text>
<text x="154" y="152.9">C_SEG_D1</text>
<text x="154" y="154.2">C_SEG_D2</text>
<text x="154" y="155.5">C_SEG_D3</text>
<text x="171" y="150.9">R39</text>
<text x="171" y="152.2">R45</text>
<text x="171" y="154.9">R40</text>
<text x="171" y="153.5">R43</text>
<text x="175.2" y="150.9">300</text>
<text x="175.2" y="152.3">300</text>
<text x="175.2" y="154.9">300</text>
<text x="175.2" y="153.6">300</text>
<text x="27.3" y="156">VCCIO2_2</text>
<text x="27.4" y="158">MAX_II_TQ100</text>
<text x="36.4" y="156">GNDIO5</text>
<text x="88.9" y="156.6">[4]</text>
<text x="96.6" y="156.9">C_SEG_S2</text>
<text x="108.2" y="156.1">75</text>
<text x="108.2" y="157.4">76</text>
<text x="108.2" y="158.8">77</text>
<text x="108.2" y="160.1">78</text>
<text x="108.2" y="161.5">81</text>
<text x="110.4" y="156.7">IO2_17</text>
<text x="110.4" y="158">IO2_18</text>
<text x="110.4" y="159.4">IO2_19</text>
<text x="110.4" y="160.7">IO2_20</text>
<text x="146.5" y="156.6">[4]</text>
<text x="146.5" y="157.9">[4]</text>
<text x="146.5" y="159.3">[4]</text>
<text x="146.5" y="160.6">[4]</text>
<text x="154" y="156.9">C_SEG_D4</text>
<text x="154" y="158.2">C_SEG_D5</text>
<text x="154" y="159.6">C_SEG_D6</text>
<text x="154" y="160.9">C_SEG_D7</text>
<text x="171" y="156.3">R38</text>
<text x="171" y="157.6">R41</text>
<text x="171" y="160.2">R42</text>
<text x="171" y="158.9">R44</text>
<text x="175.2" y="157.6">300</text>
<text x="175.2" y="160.3">300</text>
<text x="175.2" y="159">300</text>
<text x="175.2" y="156.3">300</text>
<text x="88.9" y="167.3">[4]</text>
<text x="88.9" y="164.6">[4]</text>
<text x="96.4" y="167.6">C_SEG_D1</text>
<text x="96.4" y="164.9">C_SEG_D0</text>
<text x="108.2" y="162.8">82</text>
<text x="108.2" y="164.1">83</text>
<text x="108.2" y="165.5">84</text>
<text x="108.2" y="166.8">85</text>
<text x="110.4" y="162.1">IO2_21</text>
<text x="110.4" y="163.4">IO2_22</text>
<text x="110.4" y="164.7">IO2_23</text>
<text x="110.4" y="166.1">IO2_24</text>
<text x="110.4" y="167.4">IO2_25</text>
<text x="88.9" y="172.6">[4]</text>
<text x="88.9" y="170">[4]</text>
<text x="96.4" y="173">C_SEG_D3</text>
<text x="96.4" y="170.3">C_SEG_D2</text>
<text x="108.2" y="168.1">86</text>
<text x="108.2" y="169.5">87</text>
<text x="108.2" y="170.9">89</text>
<text x="108.2" y="172.2">91</text>
<text x="108.2" y="173.5">92</text>
<text x="110.4" y="168.8">IO2_26</text>
<text x="110.4" y="170.1">IO2_27</text>
<text x="110.4" y="171.4">IO2_28</text>
<text x="110.4" y="172.8">IO2_29</text>
<text x="144.3" y="173.7">R50</text>
<text x="148.7" y="173.7">3k</text>
<text x="177.4" y="173.4">[4]</text>
<text x="23.5" y="176.4">3V3</text>
<text x="88.9" y="178">[4]</text>
<text x="88.9" y="175.3">[4]</text>
<text x="96.4" y="178.4">C_SEG_D5</text>
<text x="96.4" y="175.6">C_SEG_D4</text>
<text x="108.2" y="174.8">95</text>
<text x="108.2" y="176.2">96</text>
<text x="108.2" y="177.5">97</text>
<text x="108.2" y="178.9">98</text>
<text x="110.4" y="174.1">IO2_30</text>
<text x="110.4" y="175.4">IO2_31</text>
<text x="110.4" y="176.8">IO2_32</text>
<text x="110.4" y="178.1">IO2_33</text>
<text x="110.4" y="179.5">IO2_34</text>
<text x="144.3" y="175">R53</text>
<text x="144.3" y="176.3">R65</text>
<text x="148.7" y="175">3k</text>
<text x="148.7" y="176.4">3k</text>
<text x="159.6" y="175">LD3</text>
<text x="166.6" y="174.1">LED_MHZ</text>
<text x="24.7" y="185">C13</text>
<text x="30" y="185">C17</text>
<text x="35.4" y="185">C4</text>
<text x="40.7" y="185">C5</text>
<text x="46.1" y="185">C6</text>
<text x="51.4" y="185">C7</text>
<text x="88.9" y="183.4">[4]</text>
<text x="88.9" y="180.7">[4]</text>
<text x="96.4" y="183.7">C_SEG_D7</text>
<text x="96.4" y="181">C_SEG_D6</text>
<text x="107.7" y="181.5">100</text>
<text x="108.2" y="180.2">99</text>
<text x="108.7" y="182.9">1</text>
<text x="110.4" y="180.8">IO2_35</text>
<text x="110.4" y="182.2">IO2_36</text>
<text x="110.4" y="183.5">IO2_37</text>
<text x="110.4" y="185.5">MAX_II_TQ100</text>
<text x="159.6" y="181.7">LD6</text>
<text x="166.6" y="180.8">LED_KHZ</text>
<text x="177.4" y="180.1">[4]</text>
<text x="24.7" y="187.4">0.1uF</text>
<text x="30" y="187.4">0.1uF</text>
<text x="35.4" y="187.4">0.1uF</text>
<text x="40.7" y="187.4">0.1uF</text>
<text x="46.1" y="187.4">0.1uF</text>
<text x="51.4" y="187.4">0.1uF</text>
<text x="159.3" y="188.4">LD11</text>
<text x="166.6" y="187.5">LED_HZ</text>
<text x="177.4" y="186.9">[4]</text>
<text x="170.2" y="203.2">Title</text>
<text x="170.2" y="200.6">Company</text>
<text x="170.2" y="205.3">Size</text>
<text x="175.6" y="205.3">Document</text>
<text x="207.7" y="205.3">Rev</text>
<text x="170.2" y="211.3">Date:</text>
<text x="191.7" y="211.3">Sheet:</text>
<text x="203" y="211.3">OF</text>
</g>
</svg>
